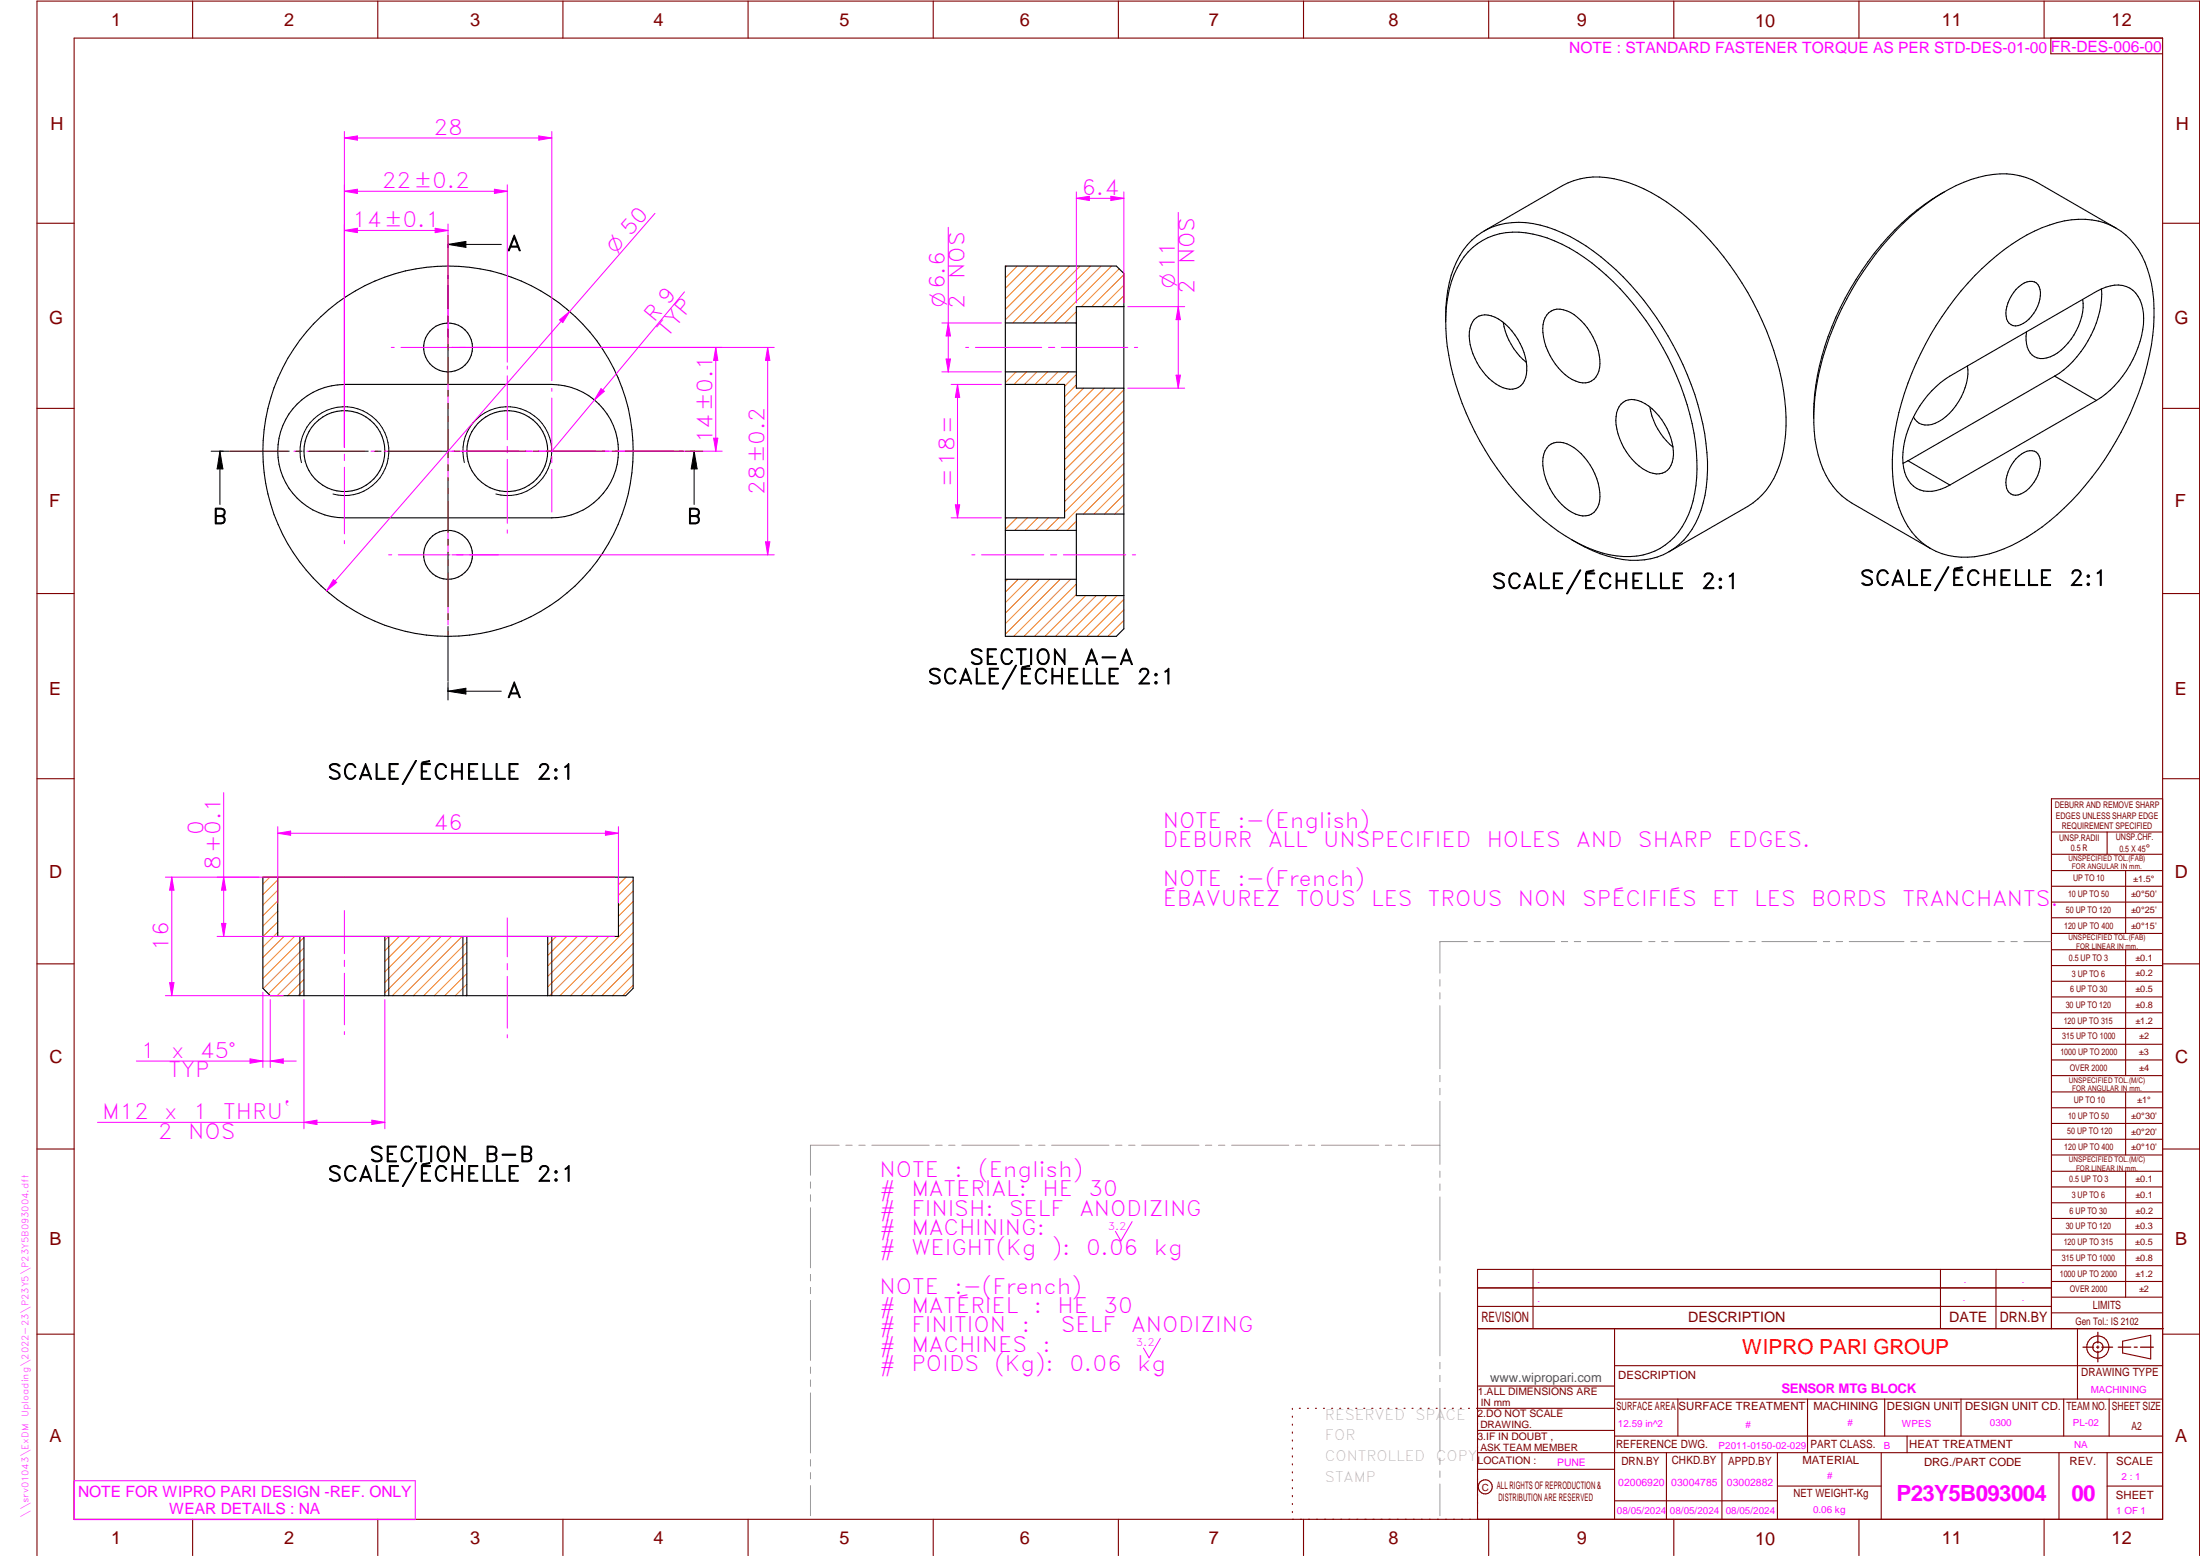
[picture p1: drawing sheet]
<svg xmlns="http://www.w3.org/2000/svg" width="594mm" height="420mm" viewBox="0 0 594 420" stroke-linecap="round" stroke-linejoin="round" font-family="sans-serif">
<g fill="none" stroke="#800000" stroke-width=".3">
<path d="M20 10.3h564v400h-564zM52 .3v10M102 .3v10M152 .3v10M202 .3v10M252 .3v10M302 .3v10M352 .3v10M402 .3v10M452 .3v10M502 .3v10M552 .3v10"/>
<path d="M553.8 10.3v4.2h30.2M10 60.3h10M584 60.3h10M10 110.3h10M584 110.3h10M10 160.3h10M584 160.3h10M10 210.3h10M584 215.7h-30v143.1M584 210.3h10M554 224.7h30M554 230.7h30"/>
<path d="M554 235.1h30M554 239.3h30M569 224.7v6M574 235.1v17M554 243.6h30M554 247.8h30M554 252.1h30M554 256.5h30M574 256.5v33.9M10 260.3h10M554 260.7h30M554 265h30"/>
<path d="M554 269.2h30M554 273.5h30M554 277.7h30M584 260.3h10M554 282h30M554 286.2h30M554 290.4h30M554 294.9h30M554 299.1h30M574 294.9v17M10 310.3h10M554 303.4h30"/>
<path d="M554 307.6h30M554 311.9h30M554 316.3h30M574 316.3v34M584 310.3h10M554 320.5h30M554 324.8h30M554 329h30M554 333.2h30M554 337.5h30M399 358.8h185.2M399 352.8h155"/>
<path d="M399 347.8h155M414 342.8v16M436 358.8v51.5M524 342.8v16M539 342.8v16M554 341.8h30M554 346h30M554 350.3h30M554 354.5h30M554 342.8h-155v67.5M561 358.8v19M10 360.3h10"/>
<path d="M399 374.3h37M436 377.8h148M453.1 377.8v10M488.1 377.8v14.5M508.9 377.8v10M529.5 377.8v10M557.3 377.8v10M569.5 377.8v10M573.2 362.2l7.6-1.6v6.3l-7.6-1.6zM584 368.8h-148M584 360.3h10M349 380.3v.3"/>
<path d="M349 382.4v.3M349 384.6v.3M349 386.7v.3M349 388.8v.3M349 391v.3M349 393.1v.3M349 395.3v.3M349 397.4v.3M349 399.5v.3M350.9 380.3h.2M353.1 380.3h.2M355.2 380.3h.3"/>
<path d="M357.4 380.3h.3M359.6 380.3h.3M361.7 380.3h.3M363.9 380.3h.3M366.1 380.3h.3M368.3 380.3h.2M370.4 380.3h.3M372.6 380.3h.3M374.8 380.3h.3M376.9 380.3h.4M379.1 380.3h.3M381.3 380.3h.3"/>
<path d="M383.4 380.3h.4M385.6 380.3h.3M387.8 380.3h.3M390 380.3h.3M392.2 380.3h.3M394.3 380.3h.3M396.5 380.3h.3M398.7 380.3h37.3M399 396.7h37M399 392.3h185M399 386.2h37M436 387.8h148"/>
<path d="M450 392.3v18M465 392.3v18M480 392.3v18M508 392.3v18M515 387.8v4.5M556 392.3v18M569 392.3v18M52 410.3v9.7M102 410.3v9.7M152 410.3v9.7M202 410.3v9.7M252 410.3v9.7"/>
<path d="M302 410.3v9.7M349 401.7v.3M349 403.8v.4M349 406v.3M349 408.1v.3M352 410.3v9.7M402 410.3v9.7M436 405.3h44M452 410.3v9.7M480 401.3h28M502 410.3v9.7M552 410.3v9.7"/>
<path d="M569 401.3h15M10 420v-419.7h584v419.7"/>
<circle cx="566.5" cy="363.7" r="1.39"/>
<circle cx="566.5" cy="363.8" r="3"/>
<circle cx="401.1" cy="401.5" r="1.9"/>
</g>
<g fill="none" stroke="#f0f" stroke-width=".27">
<path d="M176.9 57.6l-88.7 102M121 74.3v.9M121 77v14.1M105.7 93.8h.8M108.3 93.8h14M121 92.9v1.7M121 96.4v14.1M124 93.8h1.7M127.5 93.8h4.9M137 98.8v.9M260.8 93.8h.8M263.4 93.8h17.9"/>
<path d="M283.1 93.8h1.7M286.6 93.8h17.9M306.3 93.8h.9M93 100.2v.9M93 102.9v18M121 112.3v1.7M121 115.8v14.1M137 101.5v17.2M149 104.9v.8M149 107.5v13.9M59.4 121.8h.8M62 121.8h15.6"/>
<path d="M79.4 121.8h1.7M82.9 121.8h15.5M93 122.6v1.8M93 126.2v17.9M100.2 121.8h1.7M103.7 121.8h15.5M121 131.7v1.7M121 135.2v14.1M121 121.8h1.8M124.5 121.8h15.6M137 120.5v1.8M137 124v17.3"/>
<path d="M141.9 121.8h1.7M145.4 121.8h15.5M149 123.2v1.7M149 126.7v11.6M162.7 121.8h1.7M166.2 121.8h15.5M183.6 121.8h.8M90 156.5l.9 .8-2.7 2.3zM93 146v.8M104.9 149.8h.9M107.6 149.8h13.9M121 151.1v1.7"/>
<path d="M121 154.6v14.1M123.3 149.8h1.7M126.8 149.8h7.8M137 143.1v.9M262.4 149.8h.9M265 149.8h16.8M283.7 149.8h1.7M287.1 149.8h16.9M305.8 149.8h.9M121 170.5v.9M93 245.9v11.6M93 259.3v1.7"/>
<path d="M137 247.9v10.5M93 262.8v13.9M93 278.6v.8M137 260.2v1.7M137 263.7v13.9M137 279.4v.8M305.7 329.9l-3 5.2-1.5-2.6M313.3 361.4l-3 5.2-1.5-2.6M20.1 399.8h92v10.5h-92z"/>
</g>
<g fill="none" stroke="#949494" stroke-width=".27">
<path d="M396.2 254.3h-7.4v8.5M398.1 254.3h1.6M401.5 254.3h1.8M405 254.3h14.8M421.6 254.3h1.7M425.1 254.3h1.7M428.6 254.3h14.8M445.2 254.3h1.7M448.7 254.3h1.7M452.2 254.3h14.8M468.8 254.3h1.7M472.3 254.3h1.7"/>
<path d="M475.8 254.3h14.8M492.4 254.3h1.7M495.8 254.3h1.8M499.4 254.3h14.7M516 254.3h1.6M519.4 254.3h1.8M522.9 254.3h14.8M539.5 254.3h1.7M543 254.3h1.7M546.5 254.3h7.4M388.8 264.5v1.8M388.8 268.1v1.6"/>
<path d="M388.8 271.6v17M388.8 290.4v1.7M388.8 293.9v1.7M388.8 297.4v17M218.9 319.2v1.6M226.6 309.2h-7.7v8.1M228.4 309.2h1.7M231.9 309.2h1.7M235.4 309.2h15.5M252.7 309.2h1.7M256.2 309.2h1.7M259.7 309.2h15.5"/>
<path d="M277 309.2h1.7M280.5 309.2h1.7M284 309.2h15.5M301.2 309.2h1.8M304.8 309.2h1.7M308.3 309.2h15.5M325.5 309.2h1.7M329.1 309.2h1.6M332.6 309.2h15.4M349.8 309.2h1.7M353.3 309.2h1.7M356.8 309.2h15.5"/>
<path d="M374.1 309.2h1.7M377.6 309.2h1.7M381.1 309.2h7.7M388.8 316.2v1.7M388.8 319.7v1.7M218.9 322.6v1.8M218.9 326.1v16.2M388.8 323.2v17.1M218.9 344.1v1.8M218.9 347.6v1.7M218.9 351.2v16.1M388.8 342.1v1.6"/>
<path d="M388.8 345.6v1.7M388.8 349v17.1M218.9 369.1v1.7M218.9 372.6v1.8M218.9 376.1v16.2M388.8 367.9v1.7M388.8 371.4v1.7M388.8 374.9v17M218.9 394.1v1.8M218.9 397.6v1.7M388.8 393.7v1.7M388.8 397.2v1.7"/>
<path d="M218.9 401.2v8.1M388.8 400.7v8.6"/>
</g>
<path d="M566.5 359.7v3M562.5 363.8h2.9M566.1 363.8h.7M566.5 363.4v.7M566.5 364.9v2.8M567.6 363.8h2.9M572 363.8h3.4M576.3 363.8h.8M578 363.8h3.5" fill="none" stroke="#800000" stroke-width=".34"/>
<g fill="none" stroke="#000" stroke-width=".3">
<path d="M525.1 51.8a68 68 0 0 0-25.4 26.1 68.5 68.5 0 0 0-9.9 36.3 28 28 0 0 0 6.3 18.5l1.3 1.2 2.7 2 21.2 12.2M271.5 71.8h29.9l2.1 2v96l-2.1 2h-29.9zM396.4 68a17.7 17.7 0 0 1 17.5-4.8 43.1 43.1 0 0 1 19.8 11.1 77.5 77.5 0 0 1 24.4 47.6 33.2 33.2 0 0 1-3.8 20.3 17.1 17.1 0 0 1-17.7 7.9 41 41 0 0 1-21.7-11.4 77.5 77.5 0 0 1-24.3-47.6 33.2 33.2 0 0 1 3.8-20.3zM400.7 62.4l21.2-12.3a21.3 21.3 0 0 1 17.9-.8 56.8 56.8 0 0 1 23.9 17.9 80.9 80.9 0 0 1 18.2 40.5 37.5 37.5 0 0 1-2.9 21.5 18.9 18.9 0 0 1-7 7.5l-21.3 12.3M544.4 78.1a5 5 0 0 1 5-2 3.4 3.4 0 0 1 1.6 3.7 9.7 9.7 0 0 1-6 8.1 2.58 2.58 0 0 1-3.3-2.5 9.9 9.9 0 0 1 2.7-7.3zM567.5 78a27.7 27.7 0 0 1-10.2 21.9l-2.5 1.7M571.3 61.6a20.3 20.3 0 0 1 9.2 12.9 50.3 50.3 0 0 1-1.3 26.4 81.5 81.5 0 0 1-27.7 41.4 37.5 37.5 0 0 1-20.1 8.2 18.2 18.2 0 0 1-10.1-2.4M571.3 61.6a21.2 21.2 0 0 0-17.8-.9 53.8 53.8 0 0 0-22.1 15.8 82.3 82.3 0 0 0-20.1 42.6 36.9 36.9 0 0 0 3 21.5 18.2 18.2 0 0 0 7 7.5M571.3 61.6l-21.2-12.3a21.3 21.3 0 0 0-17.8-.8 53.7 53.7 0 0 0-22.1 15.7 79.6 79.6 0 0 0-20.3 45.1l-.1 2.5M271.5 87.2h19.2M303.5 82.8h-12.8v22h12.8M390.4 86.9a32.3 32.3 0 0 1 4.8-19.4 18.1 18.1 0 0 1 18.7-7.1 42.7 42.7 0 0 1 20.4 10.7 81.6 81.6 0 0 1 26.4 48.6 37.2 37.2 0 0 1-2.9 21.7 17.9 17.9 0 0 1-7.1 7.6"/>
<path d="M398.1 86.3a4.6 4.6 0 0 1 5.6-.7 16.5 16.5 0 0 1 8.5 15.4 4.3 4.3 0 0 1-6.4 3.7 16.5 16.5 0 0 1-9-15.1 6.6 6.6 0 0 1 1.3-3.3zM405.9 87a18.1 18.1 0 0 0 6.3 10.9M418.2 84.5a4.8 4.8 0 0 1 5.9-.1 16.8 16.8 0 0 1 7.9 14.8 4.4 4.4 0 0 1-6.5 3.7 16.5 16.5 0 0 1-8.9-13.1 6.3 6.3 0 0 1 1.6-5.3zM531.3 98.8a16.1 16.1 0 0 1-8.7 15.5 4.2 4.2 0 0 1-5.9-1.7M562.4 80.9a16.2 16.2 0 0 1-8.7 15.5 4.3 4.3 0 0 1-6.5-3.6v-3.2M80.3 109.1a18.2 18.2 0 0 1 12.7-5.3h56a18 18 0 0 1 18 18 18 18 0 0 1-18 18h-56a18 18 0 0 1-16.6-11.1 18 18 0 0 1 3.9-19.6zM271.5 103.8h16v36h-16M271.5 100.4h19.2M437.7 109.1a4.5 4.5 0 0 1 5.6-.6 16.5 16.5 0 0 1 8.5 15.4 4.3 4.3 0 0 1-6.4 3.7 16.5 16.5 0 0 1-9-15.1 5.8 5.8 0 0 1 1.3-3.4zM445.5 109.9a18.1 18.1 0 0 0 6.3 10.8M516.7 112.6a21.2 21.2 0 0 0-2.4 15 6.7 6.7 0 0 0 8.6 4.9l3.6-1.5M554.8 101.6l11.3 6.5"/>
<path d="M554.8 101.6l-39.6 22.8M566.1 108.1a28.2 28.2 0 0 0 12.8-22 9 9 0 0 0-3.8-8.3 9 9 0 0 0-9 .9l-39.6 22.9a26.5 26.5 0 0 0-9.8 11M566.1 108.1l-39.6 22.9M303.5 138.8h-12.8v22h12.8M418.2 120.4a5.6 5.6 0 0 1 6.9 .5 16.9 16.9 0 0 1 6.9 14.3 4.4 4.4 0 0 1-6.5 3.7 16.4 16.4 0 0 1-8.8-15.3 5.4 5.4 0 0 1 1.5-3.2zM515.2 124.4l11.3 6.6M515.2 124.4l-1.3 .7M544.4 123.9a5.3 5.3 0 0 1 5-2.1 3.4 3.4 0 0 1 1.6 3.8 9.7 9.7 0 0 1-6 8 2.58 2.58 0 0 1-3.3-2.5 9.9 9.9 0 0 1 2.7-7.2zM271.5 143.2h19.2M271.5 156.4h19.2M424.3 145.7a31.4 31.4 0 0 0 19.7 5.5 16.7 16.7 0 0 0 6.7-2.2M71 236.9h100v30l-2 2h-96l-2-2z"/>
<path d="M75 236.9v16h92v-16M82.1 252.9v16M103.9 252.9v16M126.1 252.9v16M147.9 252.9v16"/>
<circle cx="121" cy="93.8" r="6.6"/>
<circle cx="93" cy="121.8" r="10.9"/>
<circle cx="121" cy="121.8" r="50"/>
<circle cx="137" cy="121.8" r="10.9"/>
<circle cx="121" cy="149.8" r="6.6"/>
</g>
<g fill="none" stroke="#000" stroke-width=".27">
<path d="M121 63.6v4.8M121 68.6v14.8M121 66h14.4M121 66l4.8-.8v1.6zM121 85.2v1.8M121 88.7v14.8M121 105.3v1.7M121 108.8v14.9M57 121.8h4.8M59.4 121.8l.8 4.8h-1.6zM59.4 121.8v14.4M62 121.8h16.1"/>
<path d="M79.9 121.8h1.7M81.4 124.9a12 12 0 0 1 10.5-15 12 12 0 0 1 13 12.9 12 12 0 0 1-15 10.6M83.4 121.8h16M101.2 121.8h1.7M104.7 121.8h16.1M121 125.4v1.7M121 128.9v14.9M122.5 121.8h1.7M125.4 124.9a12 12 0 0 1 10.5-15.1 12 12 0 0 1 13 13 12 12 0 0 1-15 10.6M126.1 121.8h16M143.9 121.8h1.7M147.4 121.8h16"/>
<path d="M165.2 121.8h1.8M168.7 121.8h16.1M185 121.8h4.9M187.4 121.8l.8 4.8h-1.6zM187.4 121.8v14.4M121 145.5v1.7M121 149.1v14.8M121 165.7v1.6M121 169.2v14.8M121 186.6l4.8-.8v1.6zM121 184.2v4.8M121 186.6h14.4"/>
<path d="M81 252.9v16M105 252.9v16M125 252.9v16M149 252.9v16"/>
</g>
<path d="M121 66l4.8-.8v1.6zM59.4 121.8l.8 4.8h-1.6zM187.4 121.8l.8 4.8h-1.6zM121 186.6l4.8-.8v1.6z" fill="#000"/>
<g fill="none" stroke="#ff8000" stroke-width=".27">
<path d="M271.9 71.8l-.4 .4M274.7 71.8l-3.2 3.3M277.5 71.8l-6 6.1M280.4 71.8l-8.9 8.9M283.2 71.8l-11.7 11.8M286 71.8l-14.5 14.6M288.8 71.8l-15.3 15.4M291.7 71.8l-15.4 15.4M294.5 71.8l-15.4 15.4M297.3 71.8l-15.4 15.4M300.2 71.8l-15.4 15.4M302.2 72.6l-10.2 10.2"/>
<path d="M303.5 79.8l-3 3M303.5 77l-5.9 5.8M303.5 74.2l-8.7 8.6M290.7 84.2l-3.1 3M290.7 87l-.3 .2M303.5 82.7l-.2 .1M271.6 100.4l-.1 .1M274.4 100.4l-2.9 2.9M277.2 100.4l-3.4 3.4M280 100.4l-3.4 3.4M282.9 100.4l-3.4 3.4M285.7 100.4l-3.4 3.4"/>
<path d="M288.5 100.4l-3.3 3.4M290.7 101.1l-3.2 3.2M290.7 103.9l-3.2 3.2M292.6 104.8l-5.1 5.2M295.4 104.8l-7.9 8M298.3 104.8l-10.8 10.8M301.1 104.8l-13.6 13.6M303.5 105.3l-16 16M303.5 108.1l-16 16M303.5 111l-16 16M303.5 113.7l-16 16.1M303.5 116.6l-16 16"/>
<path d="M303.5 119.4l-16 16M271.8 139.8l-.3 .3M274.6 139.8l-3.1 3.2M277.4 139.8l-3.4 3.4M280.2 139.8l-3.3 3.4M283.1 139.8l-3.4 3.4M285.9 139.8l-3.4 3.4M303.5 136.4l-2.5 2.4M303.5 133.6l-5.3 5.2M303.5 130.7l-8.1 8.1M303.5 127.9l-10.9 10.9M303.5 122.3l-16 16"/>
<path d="M303.5 125.1l-18.2 18.1M272.1 156.4l-.6 .7M274.9 156.4l-3.4 3.5M277.8 156.4l-6.3 6.3M280.6 156.4l-9.1 9.2M283.5 156.4l-12 12M286.3 156.4l-14.8 14.8M289.1 156.4l-15.4 15.4M290.7 140.7l-2.5 2.5M290.7 157.7l-14.2 14.1M290.7 160.5l-11.3 11.3M293.2 160.8l-11 11"/>
<path d="M296 160.8l-11 11M298.8 160.8l-10.9 11M301.7 160.8l-11 11M303.5 167.5l-4.3 4.3M303.5 164.7l-7.2 7.1M303.5 161.8l-10 10M72.9 236.9l-1.9 1.9M75 237.6l-4 4M169.1 236.9l-2.1 2M171 237.7l-4 4.1M75 240.4l-4 4M75 243.2l-4 4.1"/>
<path d="M75 246.1l-4 4M75 248.9l-4 4M75 251.8l-4 3.9M76.7 252.9l-5.7 5.7M79.5 252.9l-8.5 8.5M82.1 253.2l-11.1 11M82.1 255.9l-11 11.1M82.1 258.8l-9.6 9.6M105 252.9l-1.1 1M107.8 252.9l-3.9 3.9M110.7 252.9l-6.8 6.7M113.5 252.9l-9.6 9.5"/>
<path d="M116.3 252.9l-12.4 12.4M119.1 252.9l-15.2 15.2M122 252.9l-16 16M124.8 252.9l-16 16M126.1 254.4l-14.5 14.5M126.1 257.2l-11.7 11.7M150.2 252.9l-2.3 2.3M153.1 252.9l-5.2 5.1M155.9 252.9l-8 8M158.7 252.9l-10.8 10.8M161.5 252.9l-13.6 13.6M164.4 252.9l-16 16"/>
<path d="M171 249.1l-19.8 19.8M171 251.9l-17 17M171 246.3l-4 3.9M171 240.6l-4 4M171 243.4l-4 4M171 254.7l-14.1 14.2M171 257.6l-11.3 11.3M82.1 267.3l-1.6 1.6M82.1 264.5l-4.4 4.4M82.1 261.6l-7.3 7.3M126.1 260.1l-8.8 8.8M126.1 262.9l-6 6"/>
<path d="M126.1 265.7l-3.2 3.2M126.1 268.5l-.3 .4M171 260.4l-8.5 8.5M171 263.2l-5.7 5.7M171 266l-2.8 2.9"/>
</g>
<path d="M90 156.5l.9 .8-2.7 2.3z" fill="#f0f"/>
<path d="M151.1 86.4l2.7-2.3-1.8 3z" fill="none" stroke="#f0f" stroke-width=".27"/>
<path d="M151.1 86.4l2.7-2.3-1.8 3z" fill="#f0f"/>
<path d="M184.8 78.8l-35.8 43M162.3 104.9l.9 .8-2.7 2.3z" fill="none" stroke="#f0f" stroke-width=".27"/>
<path d="M162.3 104.9l.9 .8-2.7 2.3z" fill="#f0f"/>
<path d="M122 93.8h87.1M207.3 93.8l.6 3.5h-1.2zM122 149.8h87.1" fill="none" stroke="#f0f" stroke-width=".27"/>
<path d="M207.3 93.8l.6 3.5h-1.2z" fill="#f0f"/>
<path d="M206.7 146.3h1.2l-.6 3.5z" fill="none" stroke="#f0f" stroke-width=".27"/>
<path d="M206.7 146.3h1.2l-.6 3.5z" fill="#f0f"/>
<path d="M122 93.8h73M207.3 93.8v56M192.7 118.3h1.1l-.5 3.5zM122 121.8h73" fill="none" stroke="#f0f" stroke-width=".27"/>
<path d="M192.7 118.3h1.1l-.5 3.5z" fill="#f0f"/>
<path d="M193.3 93.8l.5 3.5h-1.1z" fill="none" stroke="#f0f" stroke-width=".27"/>
<path d="M193.3 93.8l.5 3.5h-1.1z" fill="#f0f"/>
<path d="M93 60.5v60.3M117.5 61.6l3.5 .6-3.5 .6zM121 60.5v32.3M193.3 93.8v28" fill="none" stroke="#f0f" stroke-width=".27"/>
<path d="M117.5 61.6l3.5 .6-3.5 .6z" fill="#f0f"/>
<path d="M93 62.2l3.5-.6v1.2z" fill="none" stroke="#f0f" stroke-width=".27"/>
<path d="M93 62.2l3.5-.6v1.2z" fill="#f0f"/>
<path d="M93 51.6l3.5-.5v1.1zM93 49.9v70.9M137 49.9v47.9M93 62.2h28" fill="none" stroke="#f0f" stroke-width=".27"/>
<path d="M93 51.6l3.5-.5v1.1z" fill="#f0f"/>
<path d="M133.5 51.1l3.5 .5-3.5 .6z" fill="none" stroke="#f0f" stroke-width=".27"/>
<path d="M133.5 51.1l3.5 .5-3.5 .6z" fill="#f0f"/>
<path d="M93 51.6h44M82.1 269.9v34.9M103.9 269.9v34.9M100.4 302.5l3.5 .6-3.5 .6z" fill="none" stroke="#f0f" stroke-width=".27"/>
<path d="M100.4 302.5l3.5 .6-3.5 .6z" fill="#f0f"/>
<path d="M82.1 303.1l3.5-.6v1.2z" fill="none" stroke="#f0f" stroke-width=".27"/>
<path d="M82.1 303.1l3.5-.6v1.2z" fill="#f0f"/>
<path d="M44.7 236.9h25.2M44.7 268.9h31.8M45.8 265.3h1.2l-.6 3.6zM26.3 303.1h77.6" fill="none" stroke="#f0f" stroke-width=".27"/>
<path d="M45.8 265.3h1.2l-.6 3.6z" fill="#f0f"/>
<path d="M46.4 236.9l.6 3.5h-1.2z" fill="none" stroke="#f0f" stroke-width=".27"/>
<path d="M46.4 236.9l.6 3.5h-1.2z" fill="#f0f"/>
<path d="M46.4 236.9v32M71 267.9v20.3M73 269.9v18.3M67.5 285.9l3.5 .6-3.5 .6z" fill="none" stroke="#f0f" stroke-width=".27"/>
<path d="M67.5 285.9l3.5 .6-3.5 .6z" fill="#f0f"/>
<path d="M73 286.5l3.5-.6v1.2z" fill="none" stroke="#f0f" stroke-width=".27"/>
<path d="M73 286.5l3.5-.6v1.2z" fill="#f0f"/>
<path d="M75 225l3.5-.6v1.2zM75 223.2v20.6M167 223.2v20.6M36.8 286.5h43.2" fill="none" stroke="#f0f" stroke-width=".27"/>
<path d="M75 225l3.5-.6v1.2z" fill="#f0f"/>
<path d="M163.5 224.4l3.5 .6-3.5 .6z" fill="none" stroke="#f0f" stroke-width=".27"/>
<path d="M163.5 224.4l3.5 .6-3.5 .6z" fill="#f0f"/>
<path d="M58.6 236.9h107.3M60.4 236.9l.6 3.5h-1.2zM75 225h92M58.6 252.9h107.3" fill="none" stroke="#f0f" stroke-width=".27"/>
<path d="M60.4 236.9l.6 3.5h-1.2z" fill="#f0f"/>
<path d="M59.8 249.3h1.2l-.6 3.6z" fill="none" stroke="#f0f" stroke-width=".27"/>
<path d="M59.8 249.3h1.2l-.6 3.6z" fill="#f0f"/>
<path d="M93 35.5v67.3M145.5 36.7l3.5 .6-3.5 .5zM149 35.5v67.3M60.4 214v38.9" fill="none" stroke="#f0f" stroke-width=".27"/>
<path d="M145.5 36.7l3.5 .6-3.5 .5z" fill="#f0f"/>
<path d="M93 37.3l3.5-.6v1.1z" fill="none" stroke="#f0f" stroke-width=".27"/>
<path d="M93 37.3l3.5-.6v1.1z" fill="#f0f"/>
<path d="M93 37.3h56M254.3 87.2h16.1M256.1 87.2l.6 3.5h-1.2zM254.3 100.4h16.1" fill="none" stroke="#f0f" stroke-width=".27"/>
<path d="M256.1 87.2l.6 3.5h-1.2z" fill="#f0f"/>
<path d="M255.5 96.9h1.2l-.6 3.5z" fill="none" stroke="#f0f" stroke-width=".27"/>
<path d="M255.5 96.9h1.2l-.6 3.5z" fill="#f0f"/>
<path d="M256.1 61.4v39M304.5 82.8h15.4M318.2 82.8l.6 3.5h-1.2zM304.5 104.8h15.4" fill="none" stroke="#f0f" stroke-width=".27"/>
<path d="M318.2 82.8l.6 3.5h-1.2z" fill="#f0f"/>
<path d="M317.6 101.3h1.2l-.6 3.5z" fill="none" stroke="#f0f" stroke-width=".27"/>
<path d="M317.6 101.3h1.2l-.6 3.5z" fill="#f0f"/>
<path d="M290.7 51.8v30M300 53l3.5 .6-3.5 .5zM303.5 51.8v30M318.2 57.4v47.4" fill="none" stroke="#f0f" stroke-width=".27"/>
<path d="M300 53l3.5 .6-3.5 .5z" fill="#f0f"/>
<path d="M290.7 53.6l3.5-.6v1.1z" fill="none" stroke="#f0f" stroke-width=".27"/>
<path d="M290.7 53.6l3.5-.6v1.1z" fill="#f0f"/>
<path d="M290.7 53.6h12.8M256.8 103.8h13.6M258.6 103.8l.6 3.5h-1.2zM256.8 139.8h13.6" fill="none" stroke="#f0f" stroke-width=".27"/>
<path d="M258.6 103.8l.6 3.5h-1.2z" fill="#f0f"/>
<path d="M258 136.3h1.2l-.6 3.5z" fill="none" stroke="#f0f" stroke-width=".27"/>
<path d="M258 136.3h1.2l-.6 3.5z" fill="#f0f"/>
<path d="M258.6 103.8v36" fill="none" stroke="#f0f" stroke-width=".27"/>
<g font-size="6" fill="#f0f">
<text x="512.1" y="405.2">P23Y5B093004</text>
<text x="559.4" y="405.2">00</text>
</g>
<g font-size="5.7" fill="#f0f">
<text x="117" y="36.4">28</text>
<text x="103.1" y="50.8">22±0.2</text>
<text x="292" y="52.7">6.4</text>
<text x="95.1" y="61.3">14±0.1</text>
<text x="322.5" y="71.3" transform="rotate(-90 322.5 71.3)">NOS</text>
<text x="260.5" y="75.4" transform="rotate(-90 260.5 75.4)">NOS</text>
<text x="260.5" y="83.5" transform="rotate(-90 260.5 83.5)">2</text>
<text x="322.5" y="79.5" transform="rotate(-90 322.5 79.5)">2</text>
<text x="176.6" y="87.3" transform="rotate(-50 176.6 87.3)">R 9</text>
<text x="180.2" y="91.1" transform="rotate(-50 180.2 91.1)">TYP</text>
<text x="192.4" y="119.7" transform="rotate(-90 192.4 119.7)">14±0.1</text>
<text x="257.7" y="131.4" transform="rotate(-90 257.7 131.4)">=18=</text>
<text x="206.5" y="133.7" transform="rotate(-90 206.5 133.7)">28±0.2</text>
<text x="55" y="225.4" transform="rotate(-90 55 225.4)">0</text>
<text x="117" y="224.1">46</text>
<text x="314" y="223.5">NOTE</text>
<text x="334.2" y="223.5">:-(English)</text>
<text x="314" y="228.8">DEBURR</text>
<text x="342.4" y="228.8">ALL</text>
<text x="357.3" y="228.8">UNSPECIFIED</text>
<text x="401.5" y="228.8">HOLES</text>
<text x="425.6" y="228.8">AND</text>
<text x="442.3" y="228.8">SHARP</text>
<text x="466.7" y="228.8">EDGES.</text>
<text x="59.5" y="235" transform="rotate(-90 59.5 235)">8+0.1</text>
<text x="314" y="239.3">NOTE</text>
<text x="334.2" y="239.3">:-(French)</text>
<text x="314" y="244.5">ÉBAVUREZ</text>
<text x="350" y="244.5">TOUS</text>
<text x="370.3" y="244.5">LES</text>
<text x="385.6" y="244.5">TROUS</text>
<text x="409.9" y="244.5">NON</text>
<text x="427.3" y="244.5">SPÉCIFIÉS</text>
<text x="462.3" y="244.5">ET</text>
<text x="473.7" y="244.5">LES</text>
<text x="489.1" y="244.5">BORDS</text>
<text x="513.7" y="244.5">TRANCHANTS.</text>
<text x="45.5" y="256.8" transform="rotate(-90 45.5 256.8)">16</text>
<text x="38.1" y="285.6">1</text>
<text x="46.2" y="285.6">x</text>
<text x="54" y="285.6">45°</text>
<text x="45.5" y="290.9">TYP</text>
<text x="27.6" y="302.2">M12</text>
<text x="44.4" y="302.2">x</text>
<text x="52.1" y="302.2">1</text>
<text x="60.3" y="302.2">THRU`</text>
<text x="42.7" y="307.4">2</text>
<text x="50.8" y="307.4">NOS</text>
<text x="237.5" y="317.8">NOTE</text>
<text x="257.7" y="317.8">:</text>
<text x="264.1" y="317.8">(English)</text>
<text x="237.5" y="323">#</text>
<text x="246.1" y="323">MATERIAL:</text>
<text x="281.5" y="323">HE</text>
<text x="293.9" y="323">30</text>
<text x="237.5" y="328.3">#</text>
<text x="246.1" y="328.3">FINISH:</text>
<text x="272.5" y="328.3">SELF</text>
<text x="291.5" y="328.3">ANODIZING</text>
<text x="237.5" y="333.5">#</text>
<text x="246.1" y="333.5">MACHINING:</text>
<text x="237.5" y="338.8">#</text>
<text x="246.1" y="338.8">WEIGHT(Kg</text>
<text x="284" y="338.8">):</text>
<text x="293.3" y="338.8">0.06</text>
<text x="311.6" y="338.8">kg</text>
<text x="237.5" y="349.3">NOTE</text>
<text x="257.7" y="349.3">:-(French)</text>
<text x="237.5" y="354.5">#</text>
<text x="237.5" y="359.8">#</text>
<text x="246.1" y="354.5">MATÉRIEL</text>
<text x="246.1" y="359.8">FINITION</text>
<text x="275.9" y="359.8">:</text>
<text x="279.2" y="354.5">:</text>
<text x="285.6" y="354.5">HE</text>
<text x="286.5" y="359.8">SELF</text>
<text x="298" y="354.5">30</text>
<text x="305.5" y="359.8">ANODIZING</text>
<text x="237.5" y="365">#</text>
<text x="246.1" y="365">MACHINES</text>
<text x="281.5" y="365">:</text>
<text x="237.5" y="370.3">#</text>
<text x="246.1" y="370.3">POIDS</text>
<text x="268.5" y="370.3">(Kg):</text>
<text x="288.8" y="370.3">0.06</text>
<text x="307.1" y="370.3">kg</text>
</g>
<g font-size="5.7">
<text x="136.9" y="67.7">A</text>
<text x="57.4" y="141.5">B</text>
<text x="185.4" y="141.5">B</text>
<text x="402.8" y="159">SCALE/ÉCHELLE</text>
<text x="459.4" y="159">2:1</text>
<text x="502.2" y="158.1">SCALE/ÉCHELLE</text>
<text x="558.7" y="158.1">2:1</text>
<text x="261.7" y="179.5">SECTION</text>
<text x="292.8" y="179.5">A-A</text>
<text x="250.4" y="184.7">SCALE/ÉCHELLE</text>
<text x="307" y="184.7">2:1</text>
<text x="136.9" y="188.4">A</text>
<text x="88.4" y="210.4">SCALE/ÉCHELLE</text>
<text x="144.9" y="210.4">2:1</text>
<text x="99.7" y="313.7">SECTION</text>
<text x="130.8" y="313.7">B-B</text>
<text x="88.4" y="319">SCALE/ÉCHELLE</text>
<text x="145" y="319">2:1</text>
</g>
<text font-size="5.6" fill="#f00" x="470.5" y="365.5">WIPRO PARI GROUP</text>
<g font-size="5.4" fill="#f0f">
<text x="166.2" y="68.5" transform="rotate(-49 166.2 68.5)">O 50</text>
<text x="317.3" y="77.7" transform="rotate(-90 317.3 77.7)">O11</text>
<text x="255.2" y="82.8" transform="rotate(-90 255.2 82.8)">O6.6</text>
</g>
<g font-size="4.9" fill="#800000">
<text x="30" y="6.9">1</text>
<text x="76.7" y="6.9">2</text>
<text x="127" y="6.9">3</text>
<text x="176.5" y="6.9">4</text>
<text x="226.7" y="6.9">5</text>
<text x="275.4" y="6.9">6</text>
<text x="326.4" y="6.9">7</text>
<text x="375" y="6.9">8</text>
<text x="425.8" y="6.9">9</text>
<text x="473.9" y="7.3">10</text>
<text x="524.3" y="6.9">11</text>
<text x="570.2" y="6.9">12</text>
<text x="13.6" y="35.1">H</text>
<text x="587.6" y="35.1">H</text>
<text x="13.2" y="87.5">G</text>
<text x="587.2" y="87.5">G</text>
<text x="13.2" y="137">F</text>
<text x="587.2" y="137">F</text>
<text x="13.2" y="187.6">E</text>
<text x="587.2" y="187.6">E</text>
<text x="13.2" y="237">D</text>
<text x="587.2" y="237">D</text>
<text x="13.4" y="287.1">C</text>
<text x="587.4" y="287.1">C</text>
<text x="13.4" y="336.2">B</text>
<text x="587.4" y="336.2">B</text>
<text x="13.4" y="389.3">A</text>
<text x="587.4" y="389.3">A</text>
<text x="30" y="416.9">1</text>
<text x="76.7" y="416.9">2</text>
<text x="127" y="416.9">3</text>
<text x="176.5" y="416.9">4</text>
<text x="226.7" y="416.9">5</text>
<text x="275.4" y="416.9">6</text>
<text x="326.4" y="416.9">7</text>
<text x="375" y="416.9">8</text>
<text x="425.8" y="416.9">9</text>
<text x="473.9" y="417.3">10</text>
<text x="524.3" y="416.9">11</text>
<text x="570.2" y="416.9">12</text>
</g>
<g font-size="4.2" fill="#f0f">
<text x="423.7" y="14.3">NOTE : STANDARD FASTENER TORQUE AS PER STD-DES-01-00</text>
<text x="553.8" y="14">FR-DES-006-00</text>
<text x="21.1" y="404.3">NOTE FOR WIPRO PARI DESIGN -REF. ONLY</text>
<text x="45.7" y="408.8">WEAR DETAILS : NA</text>
</g>
<g font-size="3.9" fill="#800000">
<text x="400" y="357.1">REVISION</text>
<text x="455.9" y="357.1">DESCRIPTION</text>
<text x="526.4" y="357.1">DATE</text>
<text x="540" y="357.1">DRN.BY</text>
</g>
<g font-size="3.9" fill="#c0c0c0">
<text x="357.8" y="383.3">RESERVED</text>
<text x="382.3" y="383.3">SPACE</text>
<text x="357.8" y="388.9">FOR</text>
<text x="357.8" y="394.5">CONTROLLED</text>
<text x="387.8" y="394.5">COPY</text>
<text x="357.8" y="400">STAMP</text>
</g>
<text font-size="3.6" fill="#f0f" x="481.1" y="376.1">SENSOR MTG BLOCK</text>
<text font-size="3.5" fill="#00f" x="402.4" y="373.3">www.wipropari.com</text>
<g font-size="3.1" fill="#800000">
<text x="565.1" y="353.5">LIMITS</text>
<text x="562" y="371.7">DRAWING TYPE</text>
<text x="437" y="372.3">DESCRIPTION</text>
<text x="436.5" y="380.8">SURFACE AREA</text>
<text x="453.3" y="380.8">SURFACE TREATMENT</text>
<text x="489.7" y="380.8">MACHINING</text>
<text x="509.5" y="380.8">DESIGN UNIT</text>
<text x="530.6" y="380.8">DESIGN UNIT CD.</text>
<text x="558" y="380.6">TEAM NO.</text>
<text x="570.3" y="380.7">SHEET SIZE</text>
<text x="575.6" y="386.1">A2</text>
<text x="436.4" y="391.1">REFERENCE DWG.</text>
<text x="437.8" y="395.5">DRN.BY</text>
<text x="451.4" y="395.4">CHKD.BY</text>
<text x="466.6" y="395.5">APPD.BY</text>
<text x="486.7" y="395.4">MATERIAL</text>
<text x="488.9" y="390.9">PART CLASS.</text>
<text x="515.6" y="390.9">HEAT TREATMENT</text>
<text x="519.6" y="395.9">DRG./PART CODE</text>
<text x="558.9" y="395.5">REV.</text>
<text x="571.4" y="395.6">SCALE</text>
<text x="484.3" y="404.2">NET WEIGHT-Kg</text>
<text x="571.4" y="404.7">SHEET</text>
</g>
<text font-size="3" fill="#800000" x="579.5" y="230.1">°</text>
<g font-size="2.8" fill="#f0f">
<text x="299.1" y="332.1">3.2</text>
<text x="306.7" y="363.6">3.2</text>
<text x="420.5" y="396">PUNE</text>
<text x="437" y="401.2">02006920</text>
<text x="451.3" y="401.2">03004785</text>
<text x="466.3" y="401.2">03002882</text>
</g>
<g font-size="2.8" fill="#800000">
<text x="560.4" y="357.7">Gen Tol.: IS 2102</text>
<text x="399.1" y="376.6">1.ALL DIMENSIONS ARE</text>
<text x="399" y="382.7">2.DO NOT SCALE</text>
<text x="399" y="388.7">3.IF IN DOUBT ,</text>
<text x="399" y="395.4">LOCATION :</text>
<text x="404.2" y="402">ALL RIGHTS OF REPRODUCTION &amp;</text>
<text x="404.7" y="405.4">DISTRIBUTION ARE RESERVED</text>
</g>
<g font-size="2.7" fill="#f0f">
<text x="564.6" y="376.2">MACHINING</text>
<text x="436.9" y="385.4">12.59 in^2</text>
<text x="471.4" y="385.5">#</text>
<text x="498.9" y="385">#</text>
<text x="513.6" y="385.3">WPES</text>
<text x="537.3" y="385.1">0300</text>
<text x="559.7" y="385.1">PL-02</text>
<text x="464.1" y="391.2">P2011-0150-02-029</text>
<text x="508.7" y="391.2">B</text>
<text x="560.1" y="391.1">NA</text>
<text x="493.4" y="399.5">#</text>
<text x="572.8" y="399.7">2 : 1</text>
<text x="436.6" y="408.7">08/05/2024</text>
<text x="450.9" y="408.8">08/05/2024</text>
<text x="466" y="408.9">08/05/2024</text>
<text x="489.6" y="408.5">0.06 kg</text>
<text x="571.4" y="408.7">1 OF 1</text>
</g>
<g font-size="2.7" fill="#800000">
<text x="399.9" y="379.7">IN mm</text>
<text x="399.7" y="385.7">DRAWING.</text>
<text x="399.7" y="391.8">ASK TEAM MEMBER</text>
<text x="400.1" y="402.5">C</text>
</g>
<g font-size="2.5" fill="#800000">
<text x="554.9" y="218.3">DEBURR AND REMOVE SHARP</text>
<text x="555.2" y="221">EDGES UNLESS SHARP EDGE</text>
<text x="556.1" y="227.1">UNSP.RADII</text>
<text x="556.8" y="223.8">REQUIREMENT SPECIFIED</text>
<text x="571.4" y="226.9">UNSP.CHF.</text>
<text x="559.2" y="229.9">0.5 R</text>
<text x="572.3" y="230.1">0.5 X 45</text>
<text x="559.8" y="238">UP TO 10</text>
<text x="576.1" y="238.1">±1.5°</text>
<text x="558.5" y="242.2">10 UP TO 50</text>
<text x="575.5" y="242.3">±0°50'</text>
<text x="557.4" y="250.7">120 UP TO 400</text>
<text x="557.9" y="246.5">50 UP TO 120</text>
<text x="575.5" y="250.7">±0°15'</text>
<text x="575.5" y="246.5">±0°25'</text>
<text x="558.7" y="259.4">0.5 UP TO 3</text>
<text x="559.5" y="263.7">3 UP TO 6</text>
<text x="576.6" y="263.6">±0.2</text>
<text x="576.6" y="259.4">±0.1</text>
<text x="559" y="267.9">6 UP TO 30</text>
<text x="576.6" y="267.9">±0.5</text>
<text x="557.8" y="272.2">30 UP TO 120</text>
<text x="576.6" y="272.2">±0.8</text>
<text x="556.9" y="280.7">315 UP TO 1000</text>
<text x="557.3" y="276.4">120 UP TO 315</text>
<text x="576.6" y="276.4">±1.2</text>
<text x="577.7" y="280.7">±2</text>
<text x="556.4" y="284.9">1000 UP TO 2000</text>
<text x="577.6" y="284.9">±3</text>
<text x="558.9" y="289.2">OVER 2000</text>
<text x="577.7" y="289.3">±4</text>
<text x="560" y="297.9">UP TO 10</text>
<text x="577.1" y="297.9">±1°</text>
<text x="558.5" y="302.1">10 UP TO 50</text>
<text x="575.5" y="302.1">±0°30'</text>
<text x="557.4" y="310.6">120 UP TO 400</text>
<text x="558.2" y="306.3">50 UP TO 120</text>
<text x="575.5" y="310.6">±0°10'</text>
<text x="575.5" y="306.4">±0°20'</text>
<text x="558.8" y="319.2">0.5 UP TO 3</text>
<text x="559.4" y="323.4">3 UP TO 6</text>
<text x="576.6" y="319.2">±0.1</text>
<text x="576.6" y="323.5">±0.1</text>
<text x="558.9" y="327.7">6 UP TO 30</text>
<text x="576.7" y="327.7">±0.2</text>
<text x="557.8" y="332">30 UP TO 120</text>
<text x="576.6" y="332">±0.3</text>
<text x="556.8" y="340.5">315 UP TO 1000</text>
<text x="557.3" y="336.3">120 UP TO 315</text>
<text x="576.6" y="336.3">±0.5</text>
<text x="576.6" y="340.5">±0.8</text>
<text x="556.2" y="344.7">1000 UP TO 2000</text>
<text x="576.6" y="344.7">±1.2</text>
<text x="558.9" y="349">OVER 2000</text>
<text x="577.6" y="349">±2</text>
</g>
<g font-size="2.5" fill="#f0f">
<text x="415.2" y="346.4">.</text>
<text x="530.3" y="346.5">.</text>
<text x="545.9" y="346.4">.</text>
<text x="415.2" y="351.5">.</text>
<text x="530" y="351.3">.</text>
<text x="545.9" y="351.4">.</text>
</g>
<g font-size="2.4" fill="#f0f">
<text x="7.7" y="382.7" transform="rotate(-90 7.7 382.7)">Uploading\2022-23\P23Y5\P23Y5B093004.dft</text>
<text x="7.7" y="409.8" transform="rotate(-90 7.7 409.8)">\\srv01043\ExDM</text>
</g>
<g font-size="2.1" fill="#800000">
<text x="558.5" y="232.4">UNSPECIFIED TOL.(FAB)</text>
<text x="559.5" y="234.7">FOR ANGULAR IN mm.</text>
<text x="558.6" y="253.9">UNSPECIFIED TOL.(FAB)</text>
<text x="560.7" y="256.3">FOR LINEAR IN mm.</text>
<text x="558.7" y="292.3">UNSPECIFIED TOL.(M/C)</text>
<text x="559.6" y="294.7">FOR ANGULAR IN mm.</text>
<text x="558.7" y="313.7">UNSPECIFIED TOL.(M/C)</text>
<text x="560.6" y="316.1">FOR LINEAR IN mm.</text>
</g>
</svg>
